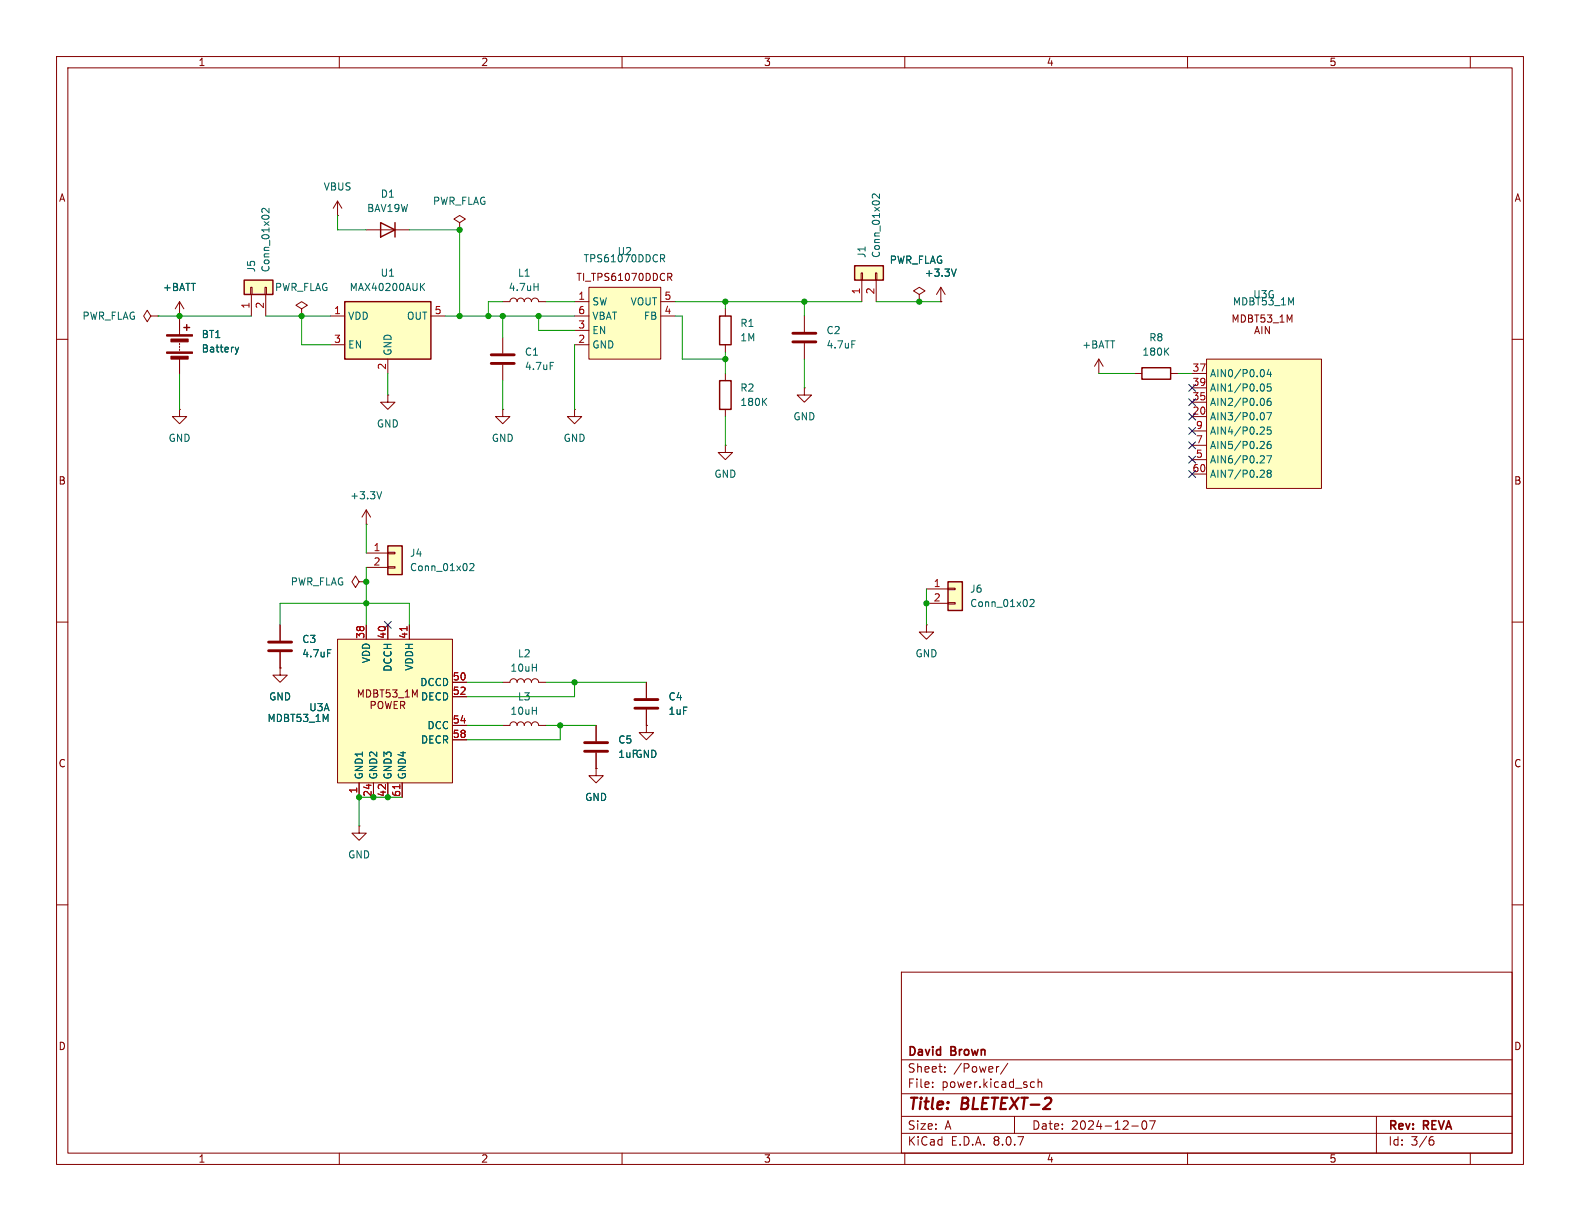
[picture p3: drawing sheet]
<svg xmlns="http://www.w3.org/2000/svg" width="279mm" height="216mm" viewBox="0 0 279 216" stroke-linecap="round" stroke-linejoin="round" font-family="sans-serif">
<g fill="none" stroke="#840000" stroke-width=".18">
<path d="M10 10h259.4v195.9h-259.4zM12 12h255.4v191.9h-255.4zM60 10v2M110 10v2M160 10v2M210 10v2M260 10v2M142.2 55.9v2.8M10 60h2M101.6 72.4v1.3h1.3l-1.3 1.2-1.3-1.2h1.3M101.6 72.4h.1M142.2 68.6v1.3h1.3l-1.3 1.2-1.2-1.2h1.2"/>
<path d="M142.2 68.6h.1M142.2 60.7v2.8M267.4 60h2M64.8 92.7h.1M64.8 90.2l-.8 1.2M64.8 90.2v2.5M64.8 90.2l.7 1.2M10 110h2M267.4 110h2M105.4 135.9v1.3h1.3l-1.3 1.2-1.3-1.2h1.3M105.4 135.9h.1M105.4 128.3v2.8"/>
<path d="M105.4 133.1v2.8M114.3 128.3v1.2h1.3l-1.3 1.3-1.3-1.3h1.3M114.3 128.3h.1M114.3 120.7v2.7M114.3 125.5v2.8M63.5 146.1v1.2h1.3l-1.3 1.3-1.3-1.3h1.3M63.5 146.1h.1M10 160h2M159.4 171.9h108v32h-108zM267.4 160h2M159.4 197.4h108M159.4 193.4h108"/>
<path d="M159.4 187.4h108M164.9 192.1v.2M164.9 191.4v.1M167.1 189.4v.2M167.1 188.7v.1M176.6 188.6l-.2 .1M178.2 188l-1.3 1.9M179.4 197.4v3M182.5 191.3l.4 .1M182.9 192.2l-.4 .1M183.6 191.4l.2-.1 .3 .1 .1 .9M183.6 190.8v1.5"/>
<path d="M200.1 199.1h1.2M202.1 198.3l.2-.1a.81 .81 0 0 1 .6 .6 .81 .81 0 0 1-.3 .8l-.2 .1a.81 .81 0 0 1-.3-1.4zM203.3 198.2h1l-.7 1.5M243.4 197.4v6.5M60 203.9v2M110 203.9v2M159.4 200.4h108M160 203.9v2M210 203.9v2M253 201.6h.4l.2 .2-.1 .5-.5 .2M253.4 201l-.4 .1M260 203.9v2"/>
</g>
<path d="M140.2 58.9h4.1M140.2 60.5h4.1M103.4 132.8h4M103.4 131.3h4M112.3 125.2h4M112.3 123.7h4" fill="none" stroke="#840000" stroke-width=".51"/>
<path d="M150.6 60.3h.6M67.5 86.9l-.4 1.3" fill="none" stroke="#006464" stroke-width=".18"/>
<path d="M68.6 96.5h2.5v5.1h-2.5z" fill="#ffffc2"/>
<path d="M64.8 97.8h3.8M68.6 97.7h1.2v.2h-1.2zM49.5 110.5v2.8M49.5 115.3v2.8M63.5 102.9l-.6-1-.7 1 .7 1 .6-1h1.3M64.8 102.9h.1M64.8 100.3h3.8M68.6 100.2h1.2v.3h-1.2z" fill="none" stroke="#840000" stroke-width=".18"/>
<path d="M68.6 96.5h2.5v5.1h-2.5z" fill="none" stroke="#840000" stroke-width=".25"/>
<path d="M83.1 99.8l.5-.2 .2 .4-.8 .9h.8M57.9 114.9h.6" fill="none" stroke="#006464" stroke-width=".18"/>
<path d="M47.5 115.1h4.1M47.5 113.5h4.1" fill="none" stroke="#840000" stroke-width=".51"/>
<path d="M59.7 113h20.3v25.4h-20.3z" fill="#ffffc2"/>
<g fill="none" stroke="#840000" stroke-width=".18">
<path d="M49.5 118.1v1.3h1.3l-1.3 1.3-1.2-1.3h1.2M49.5 118.1h.1M59.7 113h20.3v25.4h-20.3zM64.8 110.5v2.5M68.6 110.5v2.5M72.4 110.5v2.5M63.4 123.3v-1.3l.4 .9 .4-.9v1.3M63.5 138.4v2.6M64.8 122a.64 .64 0 0 1 .8 .6 .64 .64 0 0 1-.8 .7zM65.6 124.7l.7-.1 .1-.1-.1-.3-.7-.2v1.3M66 138.4v2.6M66.1 122h.4l.3 .2-.3 .4 .3 .1v.3l-.2 .3h-.5z"/>
<path d="M66.1 122.6h.4M66.9 124.2l.3-.2a.43 .43 0 0 1 .5 .5v.4a.42 .42 0 0 1-.4 .4 .42 .42 0 0 1-.4-.4zM67.2 122h.7M67.6 122v1.3M68.1 124l.3 1.3 .3-.9 .2 .9 .3-1.3M68.6 138.4v2.6M68.9 122h-.6v.6l.2-.1h.4l.1 .2-.1 .4-.1 .2-.5-.2M69.4 122h.8l-.4 .5 .4 .1v.5l-.2 .2-.6-.2M69.7 124.6h.4M70.3 124h-.6v1.3h.6M70.5 123.4h.9M70.8 124.7l.7-.1 .1-.1-.1-.3-.7-.2v1.3"/>
<path d="M71.1 138.4v2.6M71.2 124.7l.4 .6M71.7 123.3h.7M71.7 122.3l.3-.3v1.3M72.9 123.3v-1.3l.5 .9 .4-.9v1.3M80 120.7h2.5M80 123.2h2.5M80 128.3h2.5M80 130.8h2.5M88.9 128.3h1.3a.64 .64 0 0 1 .6-.7 .64 .64 0 0 1 .6 .7 .64 .64 0 0 1 .7-.7 .64 .64 0 0 1 .6 .7 .64 .64 0 0 1 .6-.7 .64 .64 0 0 1 .7 .7 .64 .64 0 0 1 .6-.7 .64 .64 0 0 1 .6 .7h1.3"/>
</g>
<path d="M72 110.8v.7M70.7 138.7v.8" fill="none" stroke="#a90000" stroke-width=".18"/>
<path d="M213.4 63.5h20.3v22.9h-20.3z" fill="#ffffc2"/>
<g fill="none" stroke="#840000" stroke-width=".18">
<path d="M26.7 55.9l-.7-1-.6 1 .6 1 .7-1h1.2M27.9 55.9h.1M31.7 55.9h.1M31.7 53.3l-.7 1.3M31.7 53.3v5.9M31.7 53.3l.8 1.3M88.9 59.7v2.8M218.1 57v-1.3l.4 .9 .4-.9v1.3M219.5 55.7a.64 .64 0 0 1 .7 .6 .64 .64 0 0 1-.7 .7zM220.8 55.7h.4l.3 .2-.3 .4 .3 .1v.3l-.2 .3h-.5zM220.8 56.3h.4M221.9 59l.4-1.3 .4 1.3"/>
<path d="M221.9 55.7h.7M222 58.6h.6M222.2 55.7v1.3M223.1 57.7v1.3M223.6 55.7h-.6v.6l.1-.1h.5l.1 .2-.1 .4-.2 .2-.4-.2M224.1 55.7h.8l-.4 .5 .3 .1v.5l-.1 .2-.6-.2M224.5 57.7v1.3l-.8-1.3v1.3M225.1 57.1h1M226.4 57h.7M226.4 56.1l.3-.4v1.3M227.6 57v-1.3l.4 .9 .5-.9v1.3M31.7 72.4v1.3h1.3l-1.3 1.2-1.2-1.2h1.2"/>
<path d="M31.7 72.4h.1M31.7 60.7v.3M31.7 61.2v.3M31.7 61.7v.3M31.7 63.5v2.5M68.6 69.9v1.2h1.2l-1.2 1.3-1.3-1.3h1.3M68.6 69.9h.1M88.9 72.4v1.3h1.3l-1.3 1.2-1.3-1.2h1.3M88.9 72.4h.1M88.9 64.5v2.8M210.8 73.7h2.6M210.8 71.1h2.6"/>
<path d="M210.8 66h2.6M210.8 68.6h2.6M210.8 78.7h2.6M210.8 76.2h2.6M213.4 63.5h20.3v22.9h-20.3zM210.8 81.3h2.6M210.8 83.8h2.6M88.9 120.7h1.3a.64 .64 0 0 1 .6-.7 .64 .64 0 0 1 .6 .7 .64 .64 0 0 1 .7-.7 .64 .64 0 0 1 .6 .7 .64 .64 0 0 1 .6-.7 .64 .64 0 0 1 .7 .7 .64 .64 0 0 1 .6-.7 .64 .64 0 0 1 .6 .7h1.3"/>
</g>
<g fill="none" stroke="#006464" stroke-width=".18">
<path d="M41.6 61.4l.3 .8M41.9 62.2l-.2 .4M42.2 61.4l-.3 .8M97.3 64.1h.6M223.3 75.5l.3 .3-.1 .3-.7 .7h.8M223.4 68l.2 .4-.2 .7M223.5 73.1l.1 .4-.1 .6M223.5 65.5l.1 .3-.1 .7M223.5 70.6l.1 .3-.1 .7M223.5 78.1l.1 .2-.1 .3-.7 .7h.8M224 73h.9l-.6 1.2M224.4 65.3l-.3 .9h.8"/>
<path d="M224.7 70.4l-.4 .1a.86 .86 0 0 0 0 1.2l.4-.1 .1-.4-.2-.3-.4 .1-.1 .2M224.7 78l-.4 .1a.86 .86 0 0 0 0 1.2l.4-.1 .1-.4-.2-.3-.4 .1-.1 .2M224.7 65.8v.8M224.7 67.9h-.6v.6l.1-.1h.5l.1 .2-.1 .4-.1 .2-.5-.2M224.7 75.5h-.6v.6l.1-.1 .5 .1 .1 .1-.1 .5-.1 .1-.5-.1M223.5 80.7l.1 .1-.1 .3-.7 .8h.8M223.5 83.2l.1 .2-.1 .3-.7 .7h.8M224 80.6h.9l-.6 1.3M224.3 83.7l-.2-.3 .2-.3h.3l.2 .3-.2 .3M224.3 83.7l-.2 .2v.4l.2 .1 .4-.1 .1-.1v-.3l-.2-.2M224.3 83.7h.3"/>
</g>
<path d="M86.9 64.3h4M86.9 62.7h4" fill="none" stroke="#840000" stroke-width=".51"/>
<g fill="#840000" stroke="#840000" stroke-width=".18">
<path d="M29.5 62.2h4.5v.3h-4.5z"/>
<path d="M29.5 59.2h4.5v.2h-4.5z"/>
<path d="M30.2 63h3.1v.5h-3.1z"/>
<path d="M30.2 59.9h3.1v.6h-3.1z"/>
</g>
<path d="M32.5 57.9h1M33 57.4v1" fill="none" stroke="#840000" stroke-width=".25"/>
<path d="M104.1 50.8h12.7v12.7h-12.7z" fill="#ffffc2"/>
<path d="M101.6 53.3h2.5M101.6 58.4h2.5M101.6 55.9h2.5M104.1 50.8h12.7v12.7h-12.7zM116.8 53.3h2.6M116.8 55.9h2.6M118.1 48.3h.5l.2 .3-.1 .3-.6 .1M118.4 49l.4 .6M101.6 61h2.5" fill="none" stroke="#840000" stroke-width=".18"/>
<path d="M116.8 45h.5l.2 .3-.1 .3-.6 .1M117.1 45.7l.4 .6" fill="none" stroke="#006464" stroke-width=".18"/>
<path d="M61 53.3h15.2v10.2h-15.2z" fill="#ffffc2"/>
<path d="M61 53.3h15.2v10.2h-15.2z" fill="none" stroke="#840000" stroke-width=".25"/>
<path d="M53.3 54.6l1.1-.6-1.1-.7-1 .7 1 .6v1.3M53.3 55.9h.1M58.4 55.9h2.6M76.2 55.9h2.5M88.9 53.3h1.3a.64 .64 0 0 1 .6-.6 .64 .64 0 0 1 .6 .6 .64 .64 0 0 1 .7-.6 .64 .64 0 0 1 .6 .6 .64 .64 0 0 1 .6-.6 .64 .64 0 0 1 .7 .6 .64 .64 0 0 1 .6-.6 .64 .64 0 0 1 .6 .6h1.3M58.4 61h2.6M68.6 63.5v2.5" fill="none" stroke="#840000" stroke-width=".18"/>
<path d="M74.5 50.7l.6 .7M75.1 50.1l-.7 .7M94.4 50.7h.8M95.2 50.1v1.3" fill="none" stroke="#006464" stroke-width=".18"/>
<path d="M43.2 49.5h5.1v2.6h-5.1z" fill="#ffffc2"/>
<path d="M44.3 50.8h.3v1.3h-.3zM44.4 52.1v3.8M46.9 50.8h.2v1.3h-.2zM47 52.1v3.8M194.3 66h.1M194.3 63.5l-.8 1.3M194.3 63.5v2.5M194.3 63.5l.8 1.3" fill="none" stroke="#840000" stroke-width=".18"/>
<path d="M43.2 49.5h5.1v2.6h-5.1z" fill="none" stroke="#840000" stroke-width=".25"/>
<path d="M47.6 36.8v.8l-.9-.8-.4 .3 .1 .5" fill="none" stroke="#006464" stroke-width=".18"/>
<path d="M167.6 102.9h2.6v5.1h-2.6z" fill="#ffffc2"/>
<g fill="none" stroke="#840000" stroke-width=".18">
<path d="M59.7 38.1h.1M59.7 35.6l-.8 1.2M59.7 35.6v2.5M59.7 35.6l.8 1.2M81.3 39.4l1-.7-1-.6-1 .6 1 .7v1.2M81.3 40.6h.1M162.6 52.1l1-.7-1-.6-1.1 .6 1.1 .7v1.2M162.6 53.3h.1M200.7 66h1.2M207 66h1.3M163.8 110.5v1.3h1.3l-1.3 1.2-1.2-1.2h1.2M163.8 110.5h.1"/>
<path d="M163.8 104.1h3.8M163.8 106.7h3.8M167.6 106.6h1.3v.2h-1.3zM167.6 104h1.3v.3h-1.3z"/>
</g>
<path d="M201.9 65h5.1v2.1h-5.1zM167.6 102.9h2.6v5.1h-2.6z" fill="none" stroke="#840000" stroke-width=".25"/>
<path d="M206.1 62.1l.6 .7M206.7 61.5l-.7 .8M182.1 106.1l.5-.1 .3 .4-.8 .9h.8" fill="none" stroke="#006464" stroke-width=".18"/>
<path d="M151.1 47h5.1v2.5h-5.1z" fill="#ffffc2"/>
<g fill="none" stroke="#840000" stroke-width=".18">
<path d="M31.7 55.9h.1M31.7 55.9v2.5M64.8 40.6h7.6M128.3 54.6v1.3M152.3 48.3h.2v1.2h-.2zM152.4 49.5v3.8M154.8 48.3h.3v1.2h-.3zM154.9 49.5v3.8M162.6 53.3h.1M166.4 53.3h.1M166.4 50.8l-.8 1.3M166.4 50.8v2.5"/>
<path d="M166.4 50.8l.7 1.3M31.7 63.5v2.5M128.3 78.7v1.3h1.2l-1.2 1.3-1.3-1.3h1.3M128.3 78.7h.1M128.3 61v1.2M128.3 66v1.3M128.3 72.4v1.3M49.5 118.1h.1M49.5 110.5v2.8M49.5 115.3v2.8M64.8 110.5v2.5M68.6 110.5v2.5"/>
<path d="M72.4 110.5v2.5M63.5 138.4v2.6M66 138.4v2.6M68.6 138.4v2.6M71.1 138.4v2.6M80 120.7h2.5M80 123.2h2.5M80 128.3h2.5M80 130.8h2.5M105.4 135.9h.1M105.4 128.3v2.8M105.4 133.1v2.8"/>
<path d="M114.3 128.3h.1M114.3 120.7v2.7M114.3 125.5v2.8"/>
</g>
<path d="M67.3 39.4l2.5 1.2-2.5 1.3zM69.8 39.4v2.5M127.3 55.9h2v5.1h-2zM151.1 47h5.1v2.5h-5.1zM127.3 67.3h2v5.1h-2z" fill="none" stroke="#840000" stroke-width=".25"/>
<path d="M155.5 34.3v.8l-.9-.8-.4 .2 .2 .5M169.1 47.6l-.4 1.2M41.6 61.4l.3 .8M41.9 62.2l-.2 .4M42.2 61.4l-.3 .8M135 71l.6 .7M135.6 70.4l-.7 .8M57.9 114.9h.6" fill="none" stroke="#006464" stroke-width=".18"/>
<g fill="none" stroke="#009600" stroke-width=".18">
<path d="M59.7 38.1v2.5h5.1M27.9 55.9h16.5M47 55.9h11.4M53.3 55.9v5.1h5.1M72.4 40.6h8.9v15.3M78.7 55.9h22.9M88.9 53.3h-2.5v2.6M88.9 55.9v3.8M95.2 55.9v2.5h6.4M96.5 53.3h5.1M119.4 53.3h33M119.4 55.9h1.2v7.6h7.7"/>
<path d="M128.3 53.3v1.3M142.2 53.3v2.6M154.9 53.3h11.5M31.7 66v6.4M68.6 66v3.9M88.9 67.3v5.1M101.6 61v11.4M128.3 62.2v3.8M128.3 73.7v5M142.2 63.5v5.1M194.3 66h6.4M208.3 66h2.5"/>
<path d="M64.8 92.7v5.1M49.5 110.5v-3.8h22.9v3.8M64.8 100.3v10.2M163.8 104.1v6.4M82.5 128.3h6.4M82.5 120.7h6.4M96.5 128.3h8.9M96.5 120.7h17.8M99.1 128.3v2.5h-16.6M101.6 120.7v2.5h-19.1M71.1 141h-7.6v5.1"/>
</g>
<g fill="none" stroke="#000084" stroke-width=".18">
<path d="M210.2 75.6l1.2 1.2M210.2 70.5l1.2 1.2M210.2 73.1l1.2 1.2M210.2 78.1l1.2 1.2M210.2 68l1.2 1.2M211.4 75.6l-1.2 1.2M211.4 70.5l-1.2 1.2M211.4 73.1l-1.2 1.2M211.4 78.1l-1.2 1.2M211.4 68l-1.2 1.2M210.2 83.2l1.2 1.2M210.2 80.7l1.2 1.2"/>
<path d="M211.4 83.2l-1.2 1.2M211.4 80.7l-1.2 1.2M68 109.9l1.2 1.2M69.2 109.9l-1.2 1.2"/>
</g>
<path d="M72 110.8v.7M70.7 138.7v.8" fill="none" stroke="#a90000" stroke-width=".18"/>
<g fill="#009600" stroke="#009600" stroke-width=".18">
<circle cx="95.2" cy="55.9" r=".46"/>
<circle cx="88.9" cy="55.9" r=".46"/>
<circle cx="163.8" cy="106.7" r=".46"/>
<circle cx="128.3" cy="53.3" r=".46"/>
<circle cx="128.3" cy="63.5" r=".46"/>
<circle cx="142.2" cy="53.3" r=".46"/>
<circle cx="162.6" cy="53.3" r=".46"/>
<circle cx="81.3" cy="40.6" r=".46"/>
<circle cx="53.3" cy="55.9" r=".46"/>
<circle cx="86.4" cy="55.9" r=".46"/>
<circle cx="81.3" cy="55.9" r=".46"/>
<circle cx="31.7" cy="55.9" r=".46"/>
<circle cx="66" cy="141" r=".46"/>
<circle cx="64.8" cy="106.7" r=".46"/>
<circle cx="99.1" cy="128.3" r=".46"/>
<circle cx="64.8" cy="102.9" r=".46"/>
<circle cx="101.6" cy="120.7" r=".46"/>
<circle cx="68.6" cy="141" r=".46"/>
<circle cx="63.5" cy="141" r=".46"/>
</g>
<g font-size="2.8" fill="#840000">
<text x="160.4" y="196.8">Title:</text>
<text x="170.1" y="196.8">BLETEXT-2</text>
</g>
<g font-size="2.1" fill="#840000">
<text x="160.4" y="189.9">Sheet:</text>
<text x="160.4" y="187.1">David</text>
<text x="168.2" y="187.1">Brown</text>
<text x="168.6" y="189.9">/Power/</text>
<text x="160.4" y="192.6">File:</text>
<text x="166.5" y="192.6">power.kicad_sch</text>
<text x="160.4" y="202.8">KiCad</text>
<text x="160.4" y="200">Size:</text>
<text x="167.1" y="200">A</text>
<text x="168.1" y="202.8">E.D.A.</text>
<text x="175.7" y="202.8">8.0.7</text>
<text x="182.4" y="200">Date:</text>
<text x="189.4" y="200">2024-12-07</text>
<text x="245.4" y="200.2">Rev:</text>
<text x="245.4" y="202.8">Id:</text>
<text x="249.5" y="202.8">3/6</text>
<text x="251.8" y="200.2">REVA</text>
</g>
<g font-size="1.8" fill="#840000">
<text x="35" y="11.9">1</text>
<text x="85" y="11.9">2</text>
<text x="135" y="11.9">3</text>
<text x="185" y="11.9">4</text>
<text x="235" y="11.9">5</text>
<text x="10.3" y="35.9">A</text>
<text x="267.7" y="35.9">A</text>
<text x="101.8" y="49.9">TI_TPS61070DDCR</text>
<text x="10.3" y="85.9">B</text>
<text x="267.7" y="85.9">B</text>
<text x="10.3" y="135.9">C</text>
<text x="267.7" y="135.9">C</text>
<text x="10.3" y="185.9">D</text>
<text x="267.7" y="185.9">D</text>
<text x="35" y="205.8">1</text>
<text x="85" y="205.8">2</text>
<text x="135" y="205.8">3</text>
<text x="185" y="205.8">4</text>
<text x="235" y="205.8">5</text>
</g>
<g font-size="1.8" fill="#006464">
<text x="57.1" y="33.9">VBUS</text>
<text x="67.2" y="35.2">D1</text>
<text x="64.8" y="37.7">BAV19W</text>
<text x="76.5" y="36.4">PWR_FLAG</text>
<text x="103.1" y="46.6">TPS61070DDCR</text>
<text x="109.1" y="45.3">U2</text>
<text x="153.3" y="45.7" transform="rotate(-90 153.3 45.7)">J1</text>
<text x="155.8" y="45.7" transform="rotate(-90 155.8 45.7)">Conn_01x02</text>
<text x="157.2" y="46.8">PWR_FLAG</text>
<text x="28.7" y="51.7">+BATT</text>
<text x="45.3" y="48.3" transform="rotate(-90 45.3 48.3)">J5</text>
<text x="47.9" y="48.3" transform="rotate(-90 47.9 48.3)">Conn_01x02</text>
<text x="48.5" y="51.7">PWR_FLAG</text>
<text x="61.7" y="51.7">MAX40200AUK</text>
<text x="67.2" y="49.1">U1</text>
<text x="89.9" y="51.7">4.7uH</text>
<text x="91.5" y="49.1">L1</text>
<text x="163.4" y="49.1">+3.3V</text>
<text x="221.5" y="52.9">U3G</text>
<text x="14.5" y="56.7">PWR_FLAG</text>
<text x="35.6" y="60">BT1</text>
<text x="61.5" y="56.7">VDD</text>
<text x="71.9" y="56.7">OUT</text>
<text x="104.6" y="54.2">SW</text>
<text x="104.6" y="59.3">EN</text>
<text x="104.6" y="56.7">VBAT</text>
<text x="111.4" y="54.2">VOUT</text>
<text x="113.8" y="56.7">FB</text>
<text x="130.8" y="58">R1</text>
<text x="146.1" y="59.3">C2</text>
<text x="217.9" y="54.2">MDBT53_1M</text>
<text x="35.6" y="62.5">Battery</text>
<text x="61.5" y="61.8">EN</text>
<text x="69.4" y="63" transform="rotate(-90 69.4 63)">GND</text>
<text x="92.7" y="63.1">C1</text>
<text x="92.7" y="65.6">4.7uF</text>
<text x="104.6" y="61.8">GND</text>
<text x="130.8" y="60.6">1M</text>
<text x="146.1" y="61.8">4.7uF</text>
<text x="191.3" y="61.8">+BATT</text>
<text x="201.9" y="63.1">180K</text>
<text x="203.1" y="60.6">R8</text>
<text x="130.8" y="69.4">R2</text>
<text x="130.8" y="72">180K</text>
<text x="213.9" y="72">AIN2/P0.06</text>
<text x="213.9" y="66.9">AIN0/P0.04</text>
<text x="213.9" y="69.4">AIN1/P0.05</text>
<text x="66.5" y="75.8">GND</text>
<text x="140.2" y="74.5">GND</text>
<text x="213.9" y="74.5">AIN3/P0.07</text>
<text x="213.9" y="77.1">AIN4/P0.25</text>
<text x="29.7" y="78.3">GND</text>
<text x="86.9" y="78.3">GND</text>
<text x="99.6" y="78.3">GND</text>
<text x="213.9" y="82.1">AIN6/P0.27</text>
<text x="213.9" y="79.6">AIN5/P0.26</text>
<text x="61.8" y="88.5">+3.3V</text>
<text x="126.2" y="84.7">GND</text>
<text x="213.9" y="84.7">AIN7/P0.28</text>
<text x="72.4" y="98.7">J4</text>
<text x="72.4" y="101.2">Conn_01x02</text>
<text x="51.3" y="103.7">PWR_FLAG</text>
<text x="171.5" y="105">J6</text>
<text x="171.5" y="107.5">Conn_01x02</text>
<text x="53.3" y="113.9">C3</text>
<text x="53.3" y="116.4">4.7uF</text>
<text x="65.6" y="117.4" transform="rotate(-90 65.6 117.4)">VDD</text>
<text x="69.4" y="118.9" transform="rotate(-90 69.4 118.9)">DCCH</text>
<text x="73.3" y="118.7" transform="rotate(-90 73.3 118.7)">VDDH</text>
<text x="90.2" y="119">10uH</text>
<text x="91.5" y="116.4">L2</text>
<text x="161.8" y="116.4">GND</text>
<text x="47.5" y="124.1">GND</text>
<text x="54.6" y="126">U3A</text>
<text x="74.2" y="121.5">DCCD</text>
<text x="74.3" y="124.1">DECD</text>
<text x="91.5" y="124.1">L3</text>
<text x="118.1" y="124.1">C4</text>
<text x="47.2" y="127.9">MDBT53_1M</text>
<text x="74.3" y="131.7">DECR</text>
<text x="75.5" y="129.1">DCC</text>
<text x="90.2" y="126.6">10uH</text>
<text x="109.2" y="131.7">C5</text>
<text x="118.1" y="126.6">1uF</text>
<text x="64.4" y="137.9" transform="rotate(-90 64.4 137.9)">GND1</text>
<text x="66.9" y="137.9" transform="rotate(-90 66.9 137.9)">GND2</text>
<text x="69.4" y="137.9" transform="rotate(-90 69.4 137.9)">GND3</text>
<text x="72" y="137.9" transform="rotate(-90 72 137.9)">GND4</text>
<text x="109.2" y="134.2">1uFGND</text>
<text x="103.4" y="141.8">GND</text>
<text x="61.5" y="152">GND</text>
</g>
<g font-size="1.8" fill="#a90000">
<text x="102.2" y="53.1">1</text>
<text x="117.4" y="53.1">5</text>
<text x="152.1" y="52.1" transform="rotate(-90 152.1 52.1)">1</text>
<text x="154.7" y="52.1" transform="rotate(-90 154.7 52.1)">2</text>
<text x="44.2" y="54.7" transform="rotate(-90 44.2 54.7)">1</text>
<text x="46.7" y="54.7" transform="rotate(-90 46.7 54.7)">2</text>
<text x="59" y="55.6">1</text>
<text x="76.8" y="55.6">5</text>
<text x="102.2" y="58.2">3</text>
<text x="102.2" y="55.6">6</text>
<text x="117.4" y="55.6">4</text>
<text x="59" y="60.7">3</text>
<text x="68.3" y="65.5" transform="rotate(-90 68.3 65.5)">2</text>
<text x="102.2" y="60.7">2</text>
<text x="210.8" y="65.8">37</text>
<text x="210.8" y="70.9">35</text>
<text x="210.8" y="68.3">39</text>
<text x="210.8" y="73.4">20</text>
<text x="211.4" y="75.9">9</text>
<text x="210.8" y="83.6">60</text>
<text x="211.4" y="81">5</text>
<text x="211.4" y="78.5">7</text>
<text x="66" y="97.5">1</text>
<text x="66" y="100.1">2</text>
<text x="165" y="103.9">1</text>
<text x="165" y="106.4">2</text>
<text x="64.5" y="113.1" transform="rotate(-90 64.5 113.1)">38</text>
<text x="68.3" y="113.1" transform="rotate(-90 68.3 113.1)">40</text>
<text x="72.1" y="113.1" transform="rotate(-90 72.1 113.1)">41</text>
<text x="80" y="120.4">50</text>
<text x="80" y="122.9">52</text>
<text x="80" y="128">54</text>
<text x="80" y="130.6">58</text>
<text x="63.2" y="140.4" transform="rotate(-90 63.2 140.4)">1</text>
<text x="65.8" y="141" transform="rotate(-90 65.8 141)">24</text>
<text x="68.3" y="141" transform="rotate(-90 68.3 141)">42</text>
<text x="70.9" y="141" transform="rotate(-90 70.9 141)">61</text>
</g>
</svg>
